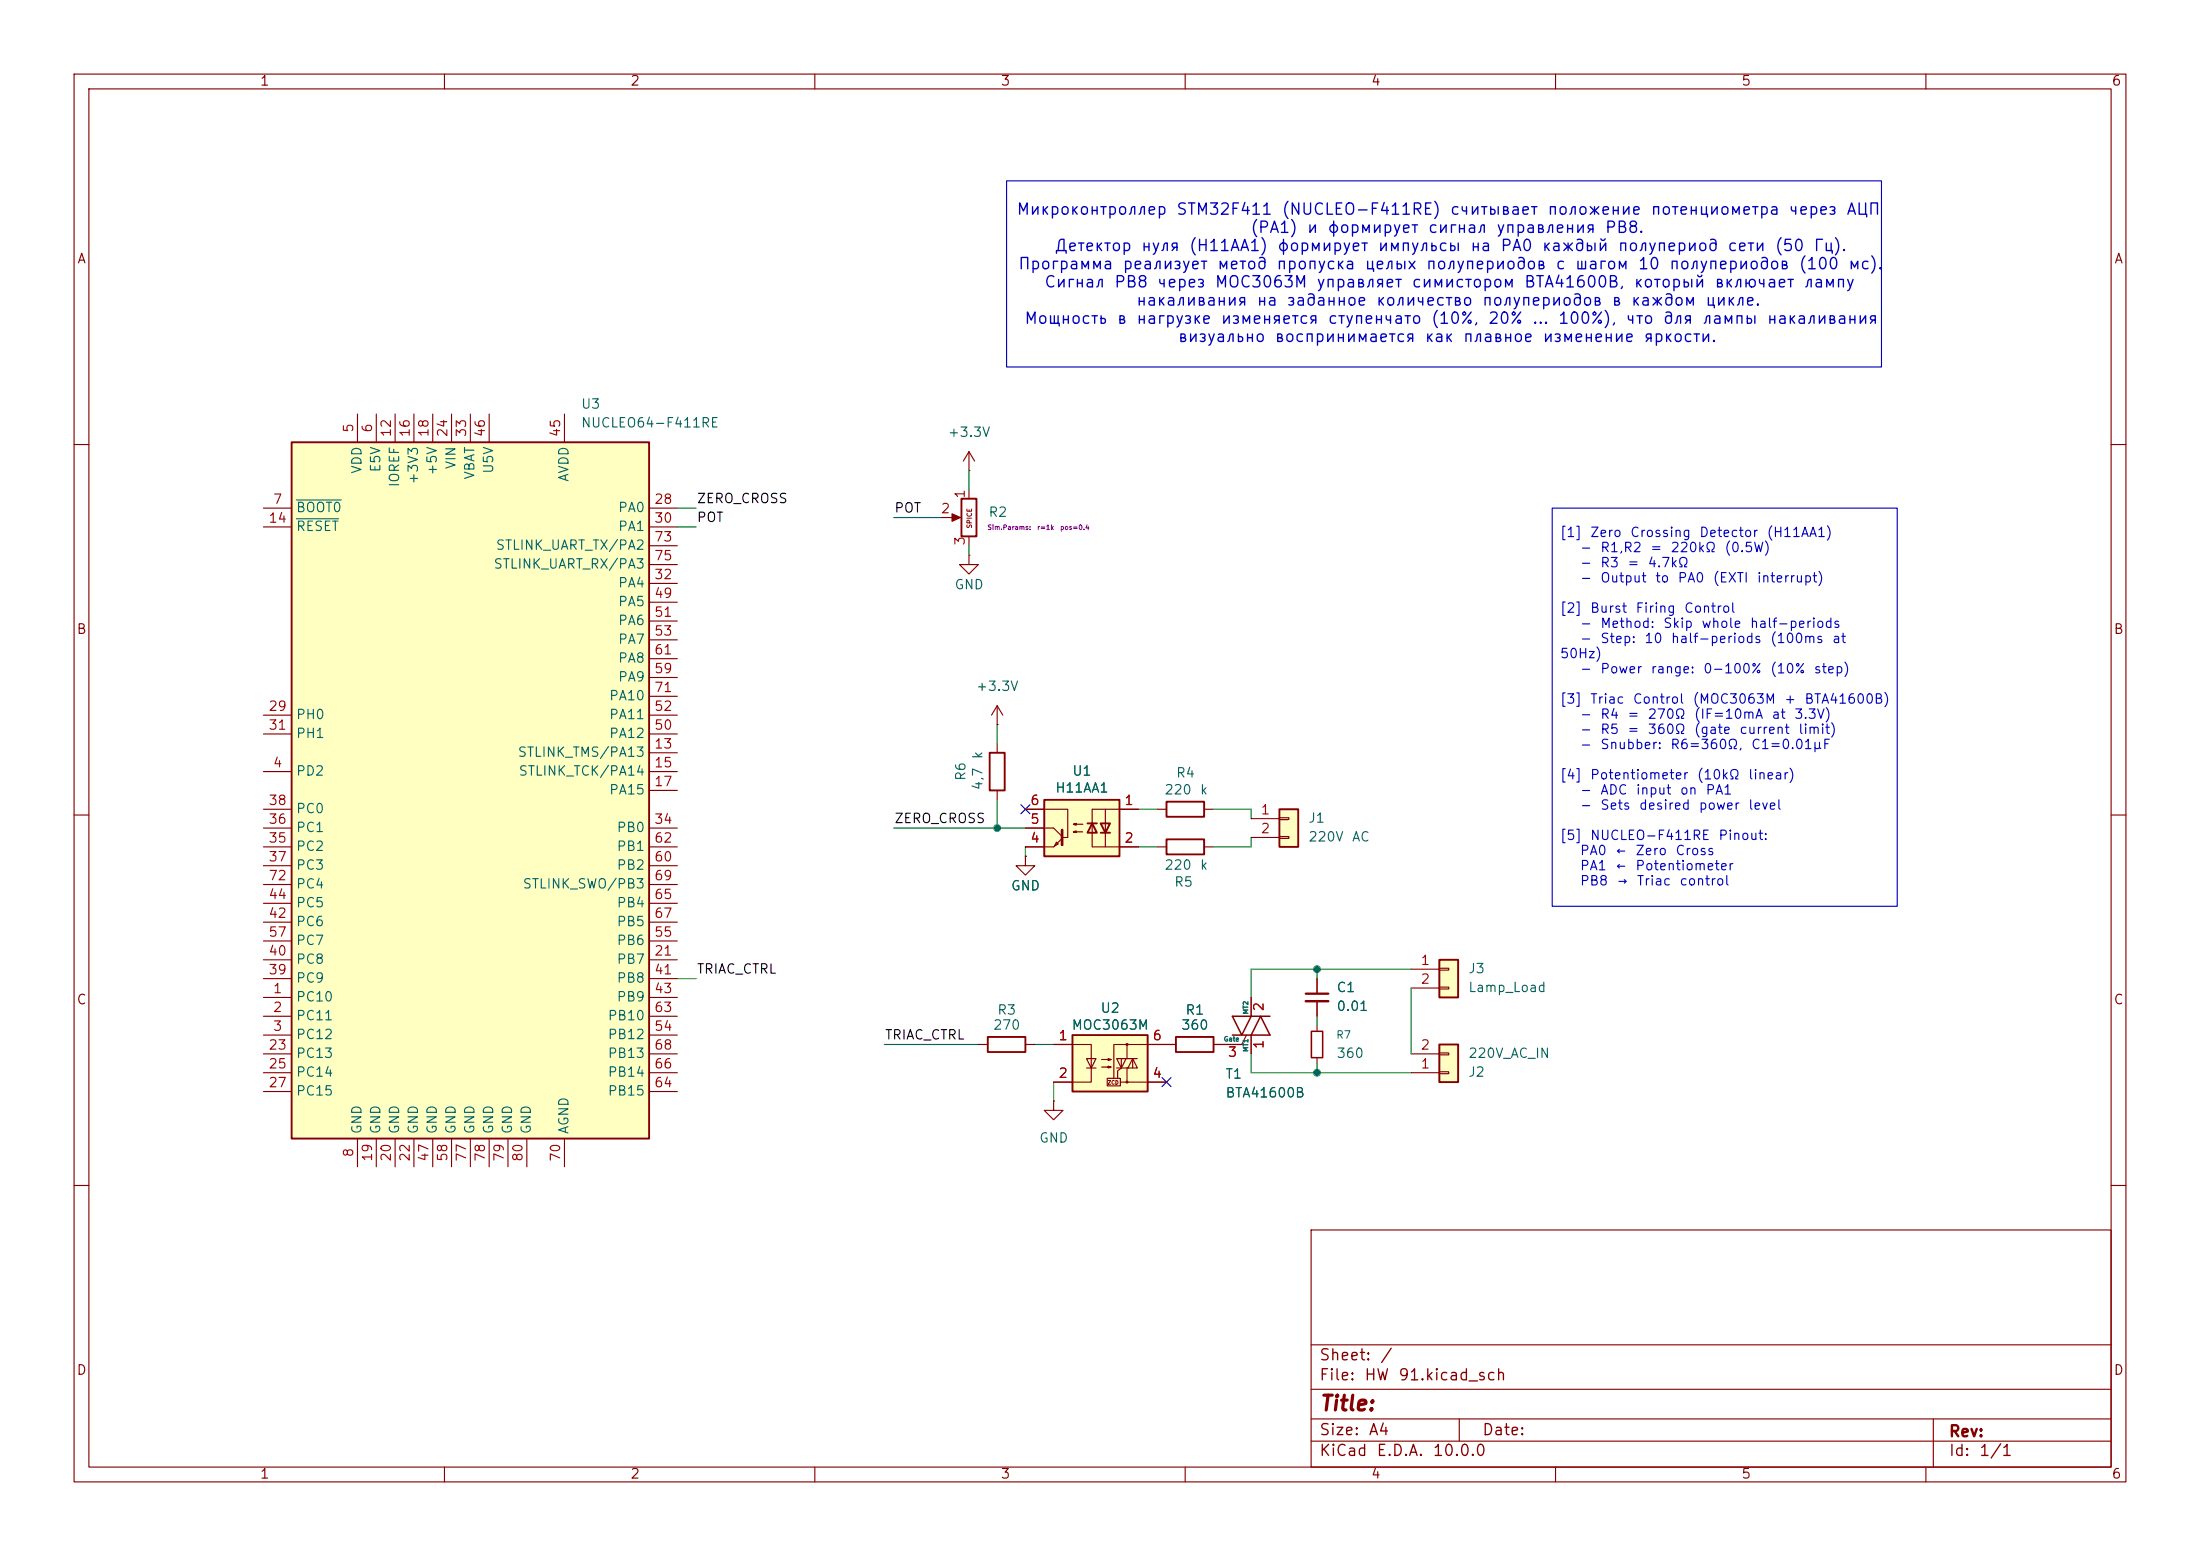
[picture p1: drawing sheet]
<svg xmlns="http://www.w3.org/2000/svg" width="297mm" height="210mm" viewBox="0 0 297 210" stroke-linecap="round" stroke-linejoin="round" font-family="sans-serif">
<g fill="none" stroke="#840000" stroke-width=".15">
<path d="M10 10h277v190h-277zM12 12h273v186h-273zM60 10v2M110 10v2M160 10v2M210 10v2M260 10v2M10 60h2M285 60h2M10 110h2M285 110h2M10 160h2"/>
<path d="M177 166h108v32h-108zM285 160h2M60 198v2M110 198v2M160 198v2M177 194.5h108M177 191.5h108M177 187.5h108M177 181.5h108M197 191.5v3M210 198v2M260 198v2"/>
<path d="M261 191.5v6.5"/>
</g>
<path d="M144.8 139.7h10.1v7.6h-10.1z" fill="#ffffc2"/>
<g fill="none" stroke="#840000" stroke-width=".15">
<path d="M168.3 139.7l-.7 1.3h-2.5M168.9 134.6v2.6M168.9 139.7v2.5M142.2 141h5.1v5.1h-5.1M146.7 142.9h1.3l-.7 1.2zM146.7 144.1h1.3M148.7 143h1.3l-.4 .1v-.2l.4 .1M148.7 144h1.3l-.4 .1v-.2l.4 .1M149.5 145.5h1.8v1.1h-1.8zM150.7 144.1h2.8l-.6-1.2-.6 1.2M151.3 146.1h.8M151.4 142.9v1.2l-.5 .4v1"/>
<path d="M152 142.9l-.6 1.2-.7-1.2h2.8M152.1 141h-1.7v4.5M152.1 144.1v2h5.4M152.9 142.9v1.2M157.5 141h-5.4v1.9"/>
<circle cx="152.1" cy="146.1" r=".13"/>
<circle cx="152.1" cy="141" r=".13"/>
</g>
<path d="M144.8 139.7h10.1v7.6h-10.1z" fill="none" stroke="#840000" stroke-width=".25"/>
<path d="M166.4 139.7h5l-1.2-2.5-1.3 2.5M168.9 137.2l-1.3 2.5-1.2-2.5h5" fill="none" stroke="#840000" stroke-width=".2"/>
<path d="M172.7 109.2h2.6v5.1h-2.6z" fill="#ffffc2"/>
<path d="M172.7 109.2h2.6v5.1h-2.6z" fill="none" stroke="#840000" stroke-width=".25"/>
<path d="M168.9 110.5h3.8M168.9 113h3.8M172.7 110.4h1.3v.2h-1.3zM172.7 112.9h1.3v.3h-1.3zM177.8 132.1v2M177.8 135.1v2.1M177.8 138.4v.8M177.8 142.7v.8" fill="none" stroke="#840000" stroke-width=".15"/>
<path d="M176.3 134.1h3" fill="none" stroke="#840000" stroke-width=".3"/>
<path d="M176.3 135.1h3" fill="none" stroke="#840000" stroke-width=".33"/>
<path d="M177 139.2h1.6v3.5h-1.6z" fill="none" stroke="#840000" stroke-width=".2"/>
<path d="M141 108h10.1v7.6h-10.1z" fill="#ffffc2"/>
<path d="M141 108h10.1v7.6h-10.1zM146.8 111.1h1.3M147.4 111.1l.7 1.3h-1.3zM148.6 111.1h1.3l-.7 1.3zM148.6 112.4h1.3M157.5 113.3h5.1v2h-5.1zM157.5 108.2h5.1v2h-5.1z" fill="none" stroke="#840000" stroke-width=".25"/>
<g fill="none" stroke="#840000" stroke-width=".15">
<path d="M138.4 109.2h5.7v3.8h-.6M138.4 115.6v1.2h1.3l-1.3 1.3-1.2-1.3h1.2M138.4 115.6h.1M138.4 111.8h3.8l1.2 1.1M142.6 113.7l.3 .2-.5 .3zM143.4 113.2l-1.2 1.1h-3.8M144.9 111.3l.4-.2v.3l-.4-.1h1.3M144.9 112.3l.4-.2v.3l-.4-.1h1.3M149.2 109.2h-1.8v5.1h1.8M153.7 109.2h-4.5v5.1h4.5M156.2 109.2h1.3M156.2 114.3h1.3"/>
<path d="M162.6 109.2h1.2M162.6 114.3h1.2"/>
</g>
<path d="M143.4 112v2" fill="none" stroke="#840000" stroke-width=".36"/>
<path d="M194.3 129.5h2.5v5.1h-2.5z" fill="#ffffc2"/>
<path d="M194.3 129.5h2.5v5.1h-2.5z" fill="none" stroke="#840000" stroke-width=".25"/>
<path d="M190.5 130.8h3.8M190.5 133.4h3.8M194.3 130.7h1.3v.2h-1.3zM194.3 133.2h1.3v.3h-1.3z" fill="none" stroke="#840000" stroke-width=".15"/>
<path d="M39.4 59.7h48.2v94h-48.2z" fill="#ffffc2"/>
<path d="M39.4 59.7h48.2v94h-48.2z" fill="none" stroke="#840000" stroke-width=".25"/>
<g fill="none" stroke="#840000" stroke-width=".15">
<path d="M48.3 55.9v3.8M50.8 55.9v3.8M53.3 55.9v3.8M55.9 55.9v3.8M58.4 55.9v3.8M61 55.9v3.8M63.5 55.9v3.8M66 55.9v3.8M76.2 55.9v3.8M35.6 68.6h3.8M35.6 71.1h3.8M87.6 68.6h3.8"/>
<path d="M87.6 71.1h3.8M87.6 78.7h3.8M87.6 73.7h3.8M87.6 76.2h3.8M35.6 96.5h3.8M35.6 99.1h3.8M87.6 96.5h3.8M87.6 99.1h3.8M87.6 81.3h3.8M87.6 83.8h3.8M87.6 86.4h3.8M87.6 91.4h3.8"/>
<path d="M87.6 88.9h3.8M87.6 94h3.8M35.6 104.1h3.8M35.6 111.8h3.8M35.6 114.3h3.8M35.6 116.8h3.8M35.6 109.2h3.8M35.6 119.4h3.8M87.6 104.1h3.8M87.6 101.6h3.8M87.6 106.7h3.8M87.6 111.8h3.8"/>
<path d="M87.6 114.3h3.8M87.6 116.8h3.8M87.6 119.4h3.8M35.6 134.6h3.8M35.6 137.2h3.8M35.6 139.7h3.8M35.6 129.5h3.8M35.6 132.1h3.8M35.6 124.5h3.8M35.6 121.9h3.8M35.6 127h3.8M87.6 134.6h3.8"/>
<path d="M87.6 137.2h3.8M87.6 139.7h3.8M87.6 129.5h3.8M87.6 132.1h3.8M87.6 124.5h3.8M87.6 121.9h3.8M87.6 127h3.8M35.6 142.2h3.8M35.6 144.8h3.8M35.6 147.3h3.8M48.3 153.7v3.8M50.8 153.7v3.8"/>
<path d="M53.3 153.7v3.8M55.9 153.7v3.8M58.4 153.7v3.8M61 153.7v3.8M63.5 153.7v3.8M66 153.7v3.8M68.6 153.7v3.8M71.1 153.7v3.8M76.2 153.7v3.8M87.6 142.2h3.8M87.6 144.8h3.8M87.6 147.3h3.8"/>
</g>
<path d="M40 67.5h6.1M40 70h5.7" fill="none" stroke="#006464" stroke-width=".15"/>
<path d="M194.3 141h2.5v5.1h-2.5z" fill="#ffffc2"/>
<path d="M129.8 67.3h2v5.1h-2zM133.6 101.6h2v5.1h-2zM133.3 140h5.1v2h-5.1zM158.7 140h5.1v2h-5.1zM194.3 141h2.5v5.1h-2.5z" fill="none" stroke="#840000" stroke-width=".25"/>
<g fill="none" stroke="#840000" stroke-width=".15">
<path d="M127 69.9h2.3M130.8 63.5h.1M130.8 74.9v1.3h1.3l-1.3 1.3-1.3-1.3h1.3M130.8 74.9h.1M130.8 61v2.5M130.8 66v1.3M130.8 72.4v1.3M130.8 61l-.8 1.2M130.8 61l.8 1.2M134.6 97.8h.1M134.6 95.3l-.7 1.2M134.6 95.3l.8 1.2"/>
<path d="M134.6 95.3v2.5M134.6 100.3v1.3M134.6 106.7v1.3M138.4 115.6h.1M138.4 109.2h2.6M138.4 114.3h2.6M138.4 111.8h2.6M151.1 109.2h2.6M151.1 114.3h2.6M168.9 134.6v2.6M168.9 139.7v2.5M177.8 132.1v2"/>
<path d="M177.8 135.1v2.1M132.1 141h1.2M138.4 141h1.3M142.2 148.6v1.3h1.3l-1.3 1.2-1.2-1.2h1.2M142.2 148.6h.1M142.2 141h2.6M142.2 146.1h2.6M154.9 141h3.8M154.9 146.1h2.6M163.8 141h3.8M190.5 144.8h3.8M190.5 142.2h3.8"/>
<path d="M194.3 144.7h1.3v.2h-1.3zM194.3 142.1h1.3v.3h-1.3z"/>
</g>
<path d="M128.5 69.3l1.2 .6-1.2 .5z" fill="#840000" stroke="#840000" stroke-width=".15"/>
<g fill="none" stroke="#009600" stroke-width=".15">
<path d="M91.4 71.1h2.6M91.4 68.6h2.6M120.6 69.9h6.4M130.8 63.5v2.5M130.8 73.7v1.2M134.6 97.8v2.5M120.6 111.8h17.8M134.6 108v3.8M138.4 114.3v1.3M153.7 109.2h2.5M153.7 114.3h2.5M163.8 109.2h5.1v1.3"/>
<path d="M168.9 113v1.3h-5.1M91.4 132.1h2.6M177.8 130.8v1.3M177.8 137.2v1.2M190.5 130.8h-21.6v3.8M190.5 133.4v8.8M119.4 141h12.7M139.7 141h2.5M142.2 146.1v2.5M168.9 142.2v2.6h21.6M177.8 143.5v1.3"/>
</g>
<path d="M137.8 108.6l1.2 1.2M139 108.6l-1.2 1.2M156.9 145.4l1.2 1.3M158.1 145.4l-1.2 1.3" fill="none" stroke="#000084" stroke-width=".15"/>
<path d="M135.9 24.4h118.1v25.1h-118.1zM209.5 68.6h46.6v53.7h-46.6z" fill="none" stroke="#0000c2" stroke-width=".15"/>
<g fill="#009600" stroke="#009600" stroke-width=".14">
<circle cx="134.6" cy="111.8" r=".46"/>
<circle cx="177.8" cy="130.8" r=".46"/>
<circle cx="177.8" cy="144.8" r=".46"/>
</g>
<text font-size="2" fill="#840000" x="178" y="190.9">Title:</text>
<g font-size="1.5" fill="#0000c2">
<text x="137.1" y="29.4">Микроконтроллер</text>
<text x="158.7" y="29.4">STM32F411</text>
<text x="172.9" y="29.4">(NUCLEO-F411RE)</text>
<text x="195.7" y="29.4">считывает</text>
<text x="208.8" y="29.4">положение</text>
<text x="222.7" y="29.4">потенциометра</text>
<text x="241.4" y="29.4">через</text>
<text x="249.2" y="29.4">АЦП</text>
<text x="142.3" y="34.3">Детектор</text>
<text x="153.9" y="34.3">нуля</text>
<text x="160.4" y="34.3">(H11AA1)</text>
<text x="168.7" y="31.8">(PA1)</text>
<text x="172.3" y="34.3">формирует</text>
<text x="176.3" y="31.8">и</text>
<text x="179.1" y="31.8">формирует</text>
<text x="185.9" y="34.3">импульсы</text>
<text x="192.7" y="31.8">сигнал</text>
<text x="198.4" y="34.3">на</text>
<text x="201.9" y="31.8">управления</text>
<text x="202.5" y="34.3">PA0</text>
<text x="208.1" y="34.3">каждый</text>
<text x="216.6" y="31.8">PB8.</text>
<text x="218.3" y="34.3">полупериод</text>
<text x="233.1" y="34.3">сети</text>
<text x="239.5" y="34.3">(50</text>
<text x="244.7" y="34.3">Гц).</text>
<text x="137.4" y="36.7">Программа</text>
<text x="140.9" y="39.2">Сигнал</text>
<text x="150.3" y="39.2">PB8</text>
<text x="151.4" y="36.7">реализует</text>
<text x="153.3" y="41.6">накаливания</text>
<text x="156.1" y="39.2">через</text>
<text x="163.9" y="39.2">MOC3063M</text>
<text x="164.2" y="36.7">метод</text>
<text x="169.5" y="41.6">на</text>
<text x="172.2" y="36.7">пропуска</text>
<text x="173.6" y="41.6">заданное</text>
<text x="177.6" y="39.2">управляет</text>
<text x="184.1" y="36.7">целых</text>
<text x="185.7" y="41.6">количество</text>
<text x="190.5" y="39.2">симистором</text>
<text x="192.4" y="36.7">полупериодов</text>
<text x="200" y="41.6">полупериодов</text>
<text x="205.7" y="39.2">BTA41600B,</text>
<text x="209.9" y="36.7">с</text>
<text x="212.5" y="36.7">шагом</text>
<text x="217.5" y="41.6">в</text>
<text x="220.1" y="41.6">каждом</text>
<text x="220.5" y="39.2">который</text>
<text x="221" y="36.7">10</text>
<text x="225.2" y="36.7">полупериодов</text>
<text x="230.1" y="41.6">цикле.</text>
<text x="231.4" y="39.2">включает</text>
<text x="242.7" y="36.7">(100</text>
<text x="243.4" y="39.2">лампу</text>
<text x="249.4" y="36.7">мс).</text>
<text x="138.2" y="44.1">Мощность</text>
<text x="150.7" y="44.1">в</text>
<text x="153.3" y="44.1">нагрузке</text>
<text x="158.9" y="46.5">визуально</text>
<text x="164.7" y="44.1">изменяется</text>
<text x="172" y="46.5">воспринимается</text>
<text x="179.1" y="44.1">ступенчато</text>
<text x="192.2" y="46.5">как</text>
<text x="193.1" y="44.1">(10%,</text>
<text x="197.4" y="46.5">плавное</text>
<text x="200.8" y="44.1">20%</text>
<text x="206.7" y="44.1">…</text>
<text x="208.1" y="46.5">изменение</text>
<text x="210.2" y="44.1">100%),</text>
<text x="219.4" y="44.1">что</text>
<text x="221.8" y="46.5">яркости.</text>
<text x="224.4" y="44.1">для</text>
<text x="229.7" y="44.1">лампы</text>
<text x="238.4" y="44.1">накаливания</text>
</g>
<g font-size="1.5" fill="#840000">
<text x="178" y="184">Sheet:</text>
<text x="186.2" y="184">/</text>
<text x="178" y="186.7">File:</text>
<text x="184.1" y="186.7">HW</text>
<text x="188.7" y="186.7">91.kicad_sch</text>
<text x="178" y="196.9">KiCad</text>
<text x="178" y="194.1">Size:</text>
<text x="184.7" y="194.1">A4</text>
<text x="185.7" y="196.9">E.D.A.</text>
<text x="193.3" y="196.9">10.0.0</text>
<text x="200" y="194.1">Date:</text>
<text x="263" y="194.3">Rev:</text>
<text x="263" y="196.9">Id:</text>
<text x="267.1" y="196.9">1/1</text>
</g>
<g font-size="1.3" fill="#840000">
<text x="35" y="11.9">1</text>
<text x="85" y="11.9">2</text>
<text x="135" y="11.9">3</text>
<text x="185" y="11.9">4</text>
<text x="235" y="11.9">5</text>
<text x="285" y="11.9">6</text>
<text x="10.3" y="35.9">A</text>
<text x="285.3" y="35.9">A</text>
<text x="10.3" y="85.9">B</text>
<text x="285.3" y="85.9">B</text>
<text x="10.3" y="135.9">C</text>
<text x="285.3" y="135.9">C</text>
<text x="10.3" y="185.9">D</text>
<text x="285.3" y="185.9">D</text>
<text x="35" y="199.9">1</text>
<text x="85" y="199.9">2</text>
<text x="135" y="199.9">3</text>
<text x="185" y="199.9">4</text>
<text x="235" y="199.9">5</text>
<text x="285" y="199.9">6</text>
</g>
<g font-size="1.3" fill="#a90000">
<text x="48" y="58.5" transform="rotate(-90 48 58.5)">5</text>
<text x="50.5" y="58.5" transform="rotate(-90 50.5 58.5)">6</text>
<text x="53.1" y="59.1" transform="rotate(-90 53.1 59.1)">12</text>
<text x="55.6" y="59.1" transform="rotate(-90 55.6 59.1)">16</text>
<text x="58.2" y="59.1" transform="rotate(-90 58.2 59.1)">18</text>
<text x="60.7" y="59.1" transform="rotate(-90 60.7 59.1)">24</text>
<text x="63.2" y="59.1" transform="rotate(-90 63.2 59.1)">33</text>
<text x="65.8" y="59.1" transform="rotate(-90 65.8 59.1)">46</text>
<text x="75.9" y="59.1" transform="rotate(-90 75.9 59.1)">45</text>
<text x="36.2" y="70.9">14</text>
<text x="36.8" y="68.3">7</text>
<text x="88.2" y="68.3">28</text>
<text x="88.2" y="70.9">30</text>
<text x="126.9" y="69.6">2</text>
<text x="130.6" y="67.4" transform="rotate(-90 130.6 67.4)">1</text>
<text x="88.2" y="73.4">73</text>
<text x="88.2" y="75.9">75</text>
<text x="130.6" y="73.7" transform="rotate(-90 130.6 73.7)">3</text>
<text x="88.2" y="78.5">32</text>
<text x="88.2" y="81">49</text>
<text x="88.2" y="83.6">51</text>
<text x="88.2" y="86.1">53</text>
<text x="88.2" y="88.6">61</text>
<text x="88.2" y="91.2">59</text>
<text x="88.2" y="93.7">71</text>
<text x="36.2" y="96.3">29</text>
<text x="36.2" y="98.8">31</text>
<text x="88.2" y="101.3">13</text>
<text x="88.2" y="98.8">50</text>
<text x="88.2" y="96.3">52</text>
<text x="36.8" y="103.9">4</text>
<text x="88.2" y="103.9">15</text>
<text x="88.2" y="106.4">17</text>
<text x="36.2" y="111.5">36</text>
<text x="36.2" y="109">38</text>
<text x="88.2" y="111.5">34</text>
<text x="139" y="111.5">5</text>
<text x="139" y="109">6</text>
<text x="151.7" y="109">1</text>
<text x="170.1" y="110.2">1</text>
<text x="170.1" y="112.8">2</text>
<text x="36.2" y="114">35</text>
<text x="36.2" y="116.6">37</text>
<text x="36.2" y="119.1">72</text>
<text x="88.2" y="116.6">60</text>
<text x="88.2" y="114">62</text>
<text x="88.2" y="119.1">69</text>
<text x="139" y="114">4</text>
<text x="151.7" y="114">2</text>
<text x="36.2" y="124.2">42</text>
<text x="36.2" y="121.7">44</text>
<text x="88.2" y="121.7">65</text>
<text x="88.2" y="124.2">67</text>
<text x="36.2" y="131.8">39</text>
<text x="36.2" y="129.3">40</text>
<text x="36.2" y="126.7">57</text>
<text x="88.2" y="129.3">21</text>
<text x="88.2" y="131.8">41</text>
<text x="88.2" y="126.7">55</text>
<text x="191.7" y="130.6">1</text>
<text x="36.8" y="134.4">1</text>
<text x="36.8" y="136.9">2</text>
<text x="88.2" y="134.4">43</text>
<text x="88.2" y="136.9">63</text>
<text x="170.9" y="136.6" transform="rotate(-90 170.9 136.6)">2</text>
<text x="191.7" y="133.1">2</text>
<text x="36.2" y="142">23</text>
<text x="36.8" y="139.4">3</text>
<text x="88.2" y="139.4">54</text>
<text x="88.2" y="142">68</text>
<text x="142.8" y="140.7">1</text>
<text x="155.5" y="140.7">6</text>
<text x="165.7" y="143">3</text>
<text x="170.9" y="141.7" transform="rotate(-90 170.9 141.7)">1</text>
<text x="191.7" y="142">2</text>
<text x="36.2" y="144.5">25</text>
<text x="36.2" y="147.1">27</text>
<text x="88.2" y="147.1">64</text>
<text x="88.2" y="144.5">66</text>
<text x="142.8" y="145.8">2</text>
<text x="155.5" y="145.8">4</text>
<text x="191.7" y="144.5">1</text>
<text x="48" y="156.3" transform="rotate(-90 48 156.3)">8</text>
<text x="50.5" y="156.9" transform="rotate(-90 50.5 156.9)">19</text>
<text x="53.1" y="156.9" transform="rotate(-90 53.1 156.9)">20</text>
<text x="55.6" y="156.9" transform="rotate(-90 55.6 156.9)">22</text>
<text x="58.2" y="156.9" transform="rotate(-90 58.2 156.9)">47</text>
<text x="60.7" y="156.9" transform="rotate(-90 60.7 156.9)">58</text>
<text x="63.2" y="156.9" transform="rotate(-90 63.2 156.9)">77</text>
<text x="65.8" y="156.9" transform="rotate(-90 65.8 156.9)">78</text>
<text x="68.3" y="156.9" transform="rotate(-90 68.3 156.9)">79</text>
<text x="70.9" y="156.9" transform="rotate(-90 70.9 156.9)">80</text>
<text x="75.9" y="156.9" transform="rotate(-90 75.9 156.9)">70</text>
</g>
<g font-size="1.3" fill="#006464">
<text x="78.4" y="58">NUCLEO64-F411RE</text>
<text x="78.4" y="55.5">U3</text>
<text x="127.9" y="59.3">+3.3V</text>
<text x="49.1" y="64" transform="rotate(-90 49.1 64)">VDD</text>
<text x="51.7" y="63.8" transform="rotate(-90 51.7 63.8)">E5V</text>
<text x="54.2" y="65.8" transform="rotate(-90 54.2 65.8)">IOREF</text>
<text x="56.7" y="65.5" transform="rotate(-90 56.7 65.5)">+3V3</text>
<text x="59.3" y="64.3" transform="rotate(-90 59.3 64.3)">+5V</text>
<text x="61.8" y="63.4" transform="rotate(-90 61.8 63.4)">VIN</text>
<text x="64.4" y="64.8" transform="rotate(-90 64.4 64.8)">VBAT</text>
<text x="66.9" y="64" transform="rotate(-90 66.9 64)">U5V</text>
<text x="77.1" y="65.1" transform="rotate(-90 77.1 65.1)">AVDD</text>
<text x="39.9" y="69.4">BOOT0</text>
<text x="39.9" y="72">RESET</text>
<text x="83.4" y="69.4">PA0</text>
<text x="83.4" y="72">PA1</text>
<text x="133.4" y="70.1">R2</text>
<text x="66.5" y="77.1">STLINK_UART_RX/PA3</text>
<text x="66.8" y="74.5">STLINK_UART_TX/PA2</text>
<text x="83.4" y="79.6">PA4</text>
<text x="83.4" y="82.1">PA5</text>
<text x="128.8" y="79.9">GND</text>
<text x="83.4" y="84.7">PA6</text>
<text x="83.4" y="87.2">PA7</text>
<text x="83.4" y="89.8">PA8</text>
<text x="82.1" y="94.8">PA10</text>
<text x="83.4" y="92.3">PA9</text>
<text x="131.7" y="93.6">+3.3V</text>
<text x="39.9" y="97.4">PH0</text>
<text x="39.9" y="99.9">PH1</text>
<text x="82.1" y="99.9">PA12</text>
<text x="82.1" y="97.4">PA11</text>
<text x="39.9" y="105">PD2</text>
<text x="69.8" y="102.5">STLINK_TMS/PA13</text>
<text x="69.9" y="105">STLINK_TCK/PA14</text>
<text x="82.1" y="107.5">PA15</text>
<text x="130.7" y="105.5" transform="rotate(-90 130.7 105.5)">R6</text>
<text x="132.9" y="106.8" transform="rotate(-90 132.9 106.8)">4,7</text>
<text x="132.9" y="102.6" transform="rotate(-90 132.9 102.6)">k</text>
<text x="142.4" y="107.3">H11AA1</text>
<text x="144.7" y="105">U1</text>
<text x="157.1" y="107.5">220</text>
<text x="158.7" y="105.3">R4</text>
<text x="161.9" y="107.5">k</text>
<text x="39.9" y="112.6">PC1</text>
<text x="39.9" y="110.1">PC0</text>
<text x="83.2" y="112.6">PB0</text>
<text x="176.5" y="111.4">J1</text>
<text x="176.5" y="113.9">220V</text>
<text x="182.4" y="113.9">AC</text>
<text x="39.9" y="115.2">PC2</text>
<text x="39.9" y="117.7">PC3</text>
<text x="83.2" y="117.7">PB2</text>
<text x="83.2" y="115.2">PB1</text>
<text x="157.1" y="117.7">220</text>
<text x="158.4" y="120">R5</text>
<text x="161.9" y="117.7">k</text>
<text x="39.9" y="125.3">PC6</text>
<text x="39.9" y="122.8">PC5</text>
<text x="39.9" y="120.2">PC4</text>
<text x="70.5" y="120.2">STLINK_SWO/PB3</text>
<text x="83.2" y="122.8">PB4</text>
<text x="83.2" y="125.3">PB5</text>
<text x="136.4" y="120.5">GND</text>
<text x="39.9" y="130.4">PC8</text>
<text x="39.9" y="127.9">PC7</text>
<text x="83.2" y="130.4">PB7</text>
<text x="83.2" y="127.9">PB6</text>
<text x="198.1" y="131.7">J3</text>
<text x="39.9" y="135.5">PC10</text>
<text x="39.9" y="132.9">PC9</text>
<text x="83.2" y="132.9">PB8</text>
<text x="83.2" y="135.5">PB9</text>
<text x="134.5" y="137.3">R3</text>
<text x="148.5" y="137">U2</text>
<text x="159.9" y="137.3">R1</text>
<text x="180.3" y="134.2">C1</text>
<text x="180.3" y="136.8">0.01</text>
<text x="198.1" y="134.2">Lamp_Load</text>
<text x="39.9" y="138">PC11</text>
<text x="39.9" y="140.6">PC12</text>
<text x="39.9" y="143.1">PC13</text>
<text x="82" y="140.6">PB12</text>
<text x="82" y="138">PB10</text>
<text x="82" y="143.1">PB13</text>
<text x="134" y="139.3">270</text>
<text x="144.6" y="139.3">MOC3063M</text>
<text x="159.4" y="139.3">360</text>
<text x="180.3" y="143.1">360</text>
<text x="198.1" y="143.1">220V_AC_IN</text>
<text x="39.9" y="145.6">PC14</text>
<text x="39.9" y="148.2">PC15</text>
<text x="82" y="148.2">PB15</text>
<text x="82" y="145.6">PB14</text>
<text x="165.4" y="145.9">T1</text>
<text x="165.4" y="148.4">BTA41600B</text>
<text x="198.1" y="145.6">J2</text>
<text x="49.1" y="153.2" transform="rotate(-90 49.1 153.2)">GND</text>
<text x="51.7" y="153.2" transform="rotate(-90 51.7 153.2)">GND</text>
<text x="54.2" y="153.2" transform="rotate(-90 54.2 153.2)">GND</text>
<text x="56.7" y="153.2" transform="rotate(-90 56.7 153.2)">GND</text>
<text x="59.3" y="153.2" transform="rotate(-90 59.3 153.2)">GND</text>
<text x="61.8" y="153.2" transform="rotate(-90 61.8 153.2)">GND</text>
<text x="64.4" y="153.2" transform="rotate(-90 64.4 153.2)">GND</text>
<text x="66.9" y="153.2" transform="rotate(-90 66.9 153.2)">GND</text>
<text x="69.4" y="153.2" transform="rotate(-90 69.4 153.2)">GND</text>
<text x="72" y="153.2" transform="rotate(-90 72 153.2)">GND</text>
<text x="77.1" y="153.2" transform="rotate(-90 77.1 153.2)">AGND</text>
<text x="140.2" y="154.5">GND</text>
</g>
<g font-size="1.3" fill="#0f0f0f">
<text x="94" y="68.2">ZERO_CROSS</text>
<text x="94" y="70.8">POT</text>
<text x="120.6" y="69.5">POT</text>
<text x="120.6" y="111.4">ZERO_CROSS</text>
<text x="94" y="131.7">TRIAC_CTRL</text>
<text x="119.4" y="140.6">TRIAC_CTRL</text>
</g>
<g font-size="1.3" fill="#0000c2">
<text x="210.5" y="72.8">[1]</text>
<text x="213.2" y="74.8">-</text>
<text x="213.2" y="76.9">-</text>
<text x="214.6" y="72.8">Zero</text>
<text x="216" y="74.8">R1,R2</text>
<text x="216" y="76.9">R3</text>
<text x="219.6" y="76.9">=</text>
<text x="220" y="72.8">Crossing</text>
<text x="222.3" y="76.9">4.7kΩ</text>
<text x="222.7" y="74.8">=</text>
<text x="225.4" y="74.8">220kΩ</text>
<text x="229.3" y="72.8">Detector</text>
<text x="232.7" y="74.8">(0.5W)</text>
<text x="238.4" y="72.8">(H11AA1)</text>
<text x="210.5" y="83">[2]</text>
<text x="213.2" y="78.9">-</text>
<text x="214.6" y="83">Burst</text>
<text x="216" y="78.9">Output</text>
<text x="220.7" y="83">Firing</text>
<text x="223.3" y="78.9">to</text>
<text x="226.4" y="78.9">PA0</text>
<text x="227.3" y="83">Control</text>
<text x="231.1" y="78.9">(EXTI</text>
<text x="237.1" y="78.9">interrupt)</text>
<text x="210.5" y="89.2">50Hz)</text>
<text x="213.2" y="85.1">-</text>
<text x="213.2" y="87.1">-</text>
<text x="216" y="85.1">Method:</text>
<text x="216" y="87.1">Step:</text>
<text x="221.9" y="87.1">10</text>
<text x="224.4" y="85.1">Skip</text>
<text x="225.5" y="87.1">half-periods</text>
<text x="229.6" y="85.1">whole</text>
<text x="236.2" y="85.1">half-periods</text>
<text x="238.9" y="87.1">(100ms</text>
<text x="247.2" y="87.1">at</text>
<text x="210.5" y="95.3">[3]</text>
<text x="213.2" y="91.2">-</text>
<text x="214.6" y="95.3">Triac</text>
<text x="216" y="91.2">Power</text>
<text x="220.3" y="95.3">Control</text>
<text x="222.7" y="91.2">range:</text>
<text x="228.4" y="95.3">(MOC3063M</text>
<text x="229.8" y="91.2">0-100%</text>
<text x="238.9" y="91.2">(10%</text>
<text x="240.8" y="95.3">+</text>
<text x="243.5" y="95.3">BTA41600B)</text>
<text x="244.8" y="91.2">step)</text>
<text x="213.2" y="97.3">-</text>
<text x="213.2" y="99.4">-</text>
<text x="213.2" y="101.4">-</text>
<text x="216" y="97.3">R4</text>
<text x="216" y="99.4">R5</text>
<text x="216" y="101.4">Snubber:</text>
<text x="219.6" y="97.3">=</text>
<text x="219.6" y="99.4">=</text>
<text x="222.3" y="97.3">270Ω</text>
<text x="222.3" y="99.4">360Ω</text>
<text x="225.4" y="101.4">R6=360Ω,</text>
<text x="228.6" y="97.3">(IF=10mA</text>
<text x="228.6" y="99.4">(gate</text>
<text x="234.7" y="99.4">current</text>
<text x="236.3" y="101.4">C1=0.01μF</text>
<text x="239.1" y="97.3">at</text>
<text x="242.1" y="97.3">3.3V)</text>
<text x="242.7" y="99.4">limit)</text>
<text x="210.5" y="105.5">[4]</text>
<text x="213.2" y="107.6">-</text>
<text x="214.6" y="105.5">Potentiometer</text>
<text x="216" y="107.6">ADC</text>
<text x="220.7" y="107.6">input</text>
<text x="226.7" y="107.6">on</text>
<text x="229" y="105.5">(10kΩ</text>
<text x="230.2" y="107.6">PA1</text>
<text x="235.9" y="105.5">linear)</text>
<text x="210.5" y="113.7">[5]</text>
<text x="213.2" y="109.6">-</text>
<text x="214.6" y="113.7">NUCLEO-F411RE</text>
<text x="216" y="109.6">Sets</text>
<text x="221.2" y="109.6">desired</text>
<text x="229.2" y="109.6">power</text>
<text x="231.9" y="113.7">Pinout:</text>
<text x="235.9" y="109.6">level</text>
<text x="213.2" y="115.7">PA0</text>
<text x="213.2" y="117.8">PA1</text>
<text x="213.2" y="119.8">PB8</text>
<text x="217.9" y="115.7">←</text>
<text x="217.9" y="117.8">←</text>
<text x="218.1" y="119.8">→</text>
<text x="220.7" y="115.7">Zero</text>
<text x="220.7" y="117.8">Potentiometer</text>
<text x="220.9" y="119.8">Triac</text>
<text x="226.1" y="115.7">Cross</text>
<text x="226.6" y="119.8">control</text>
</g>
<text font-size="1" fill="#006464" x="180.3" y="140.4">R7</text>
<text font-size=".6" fill="#840000" x="131.4" y="71.4" transform="rotate(-90 131.4 71.4)">SPICE</text>
<g font-size=".6" fill="#840084">
<text x="133.2" y="71.7">Sim.Params:</text>
<text x="140" y="71.7">r=1k</text>
<text x="143.1" y="71.7">pos=0.4</text>
</g>
<g font-size=".6" fill="#006464">
<text x="168.7" y="137" transform="rotate(-90 168.7 137)">MT2</text>
<text x="165.1" y="140.7">Gate</text>
<text x="168.7" y="142" transform="rotate(-90 168.7 142)">MT1</text>
</g>
<text font-size=".5" fill="#840000" x="149.5" y="146.5">ZCD</text>
</svg>
